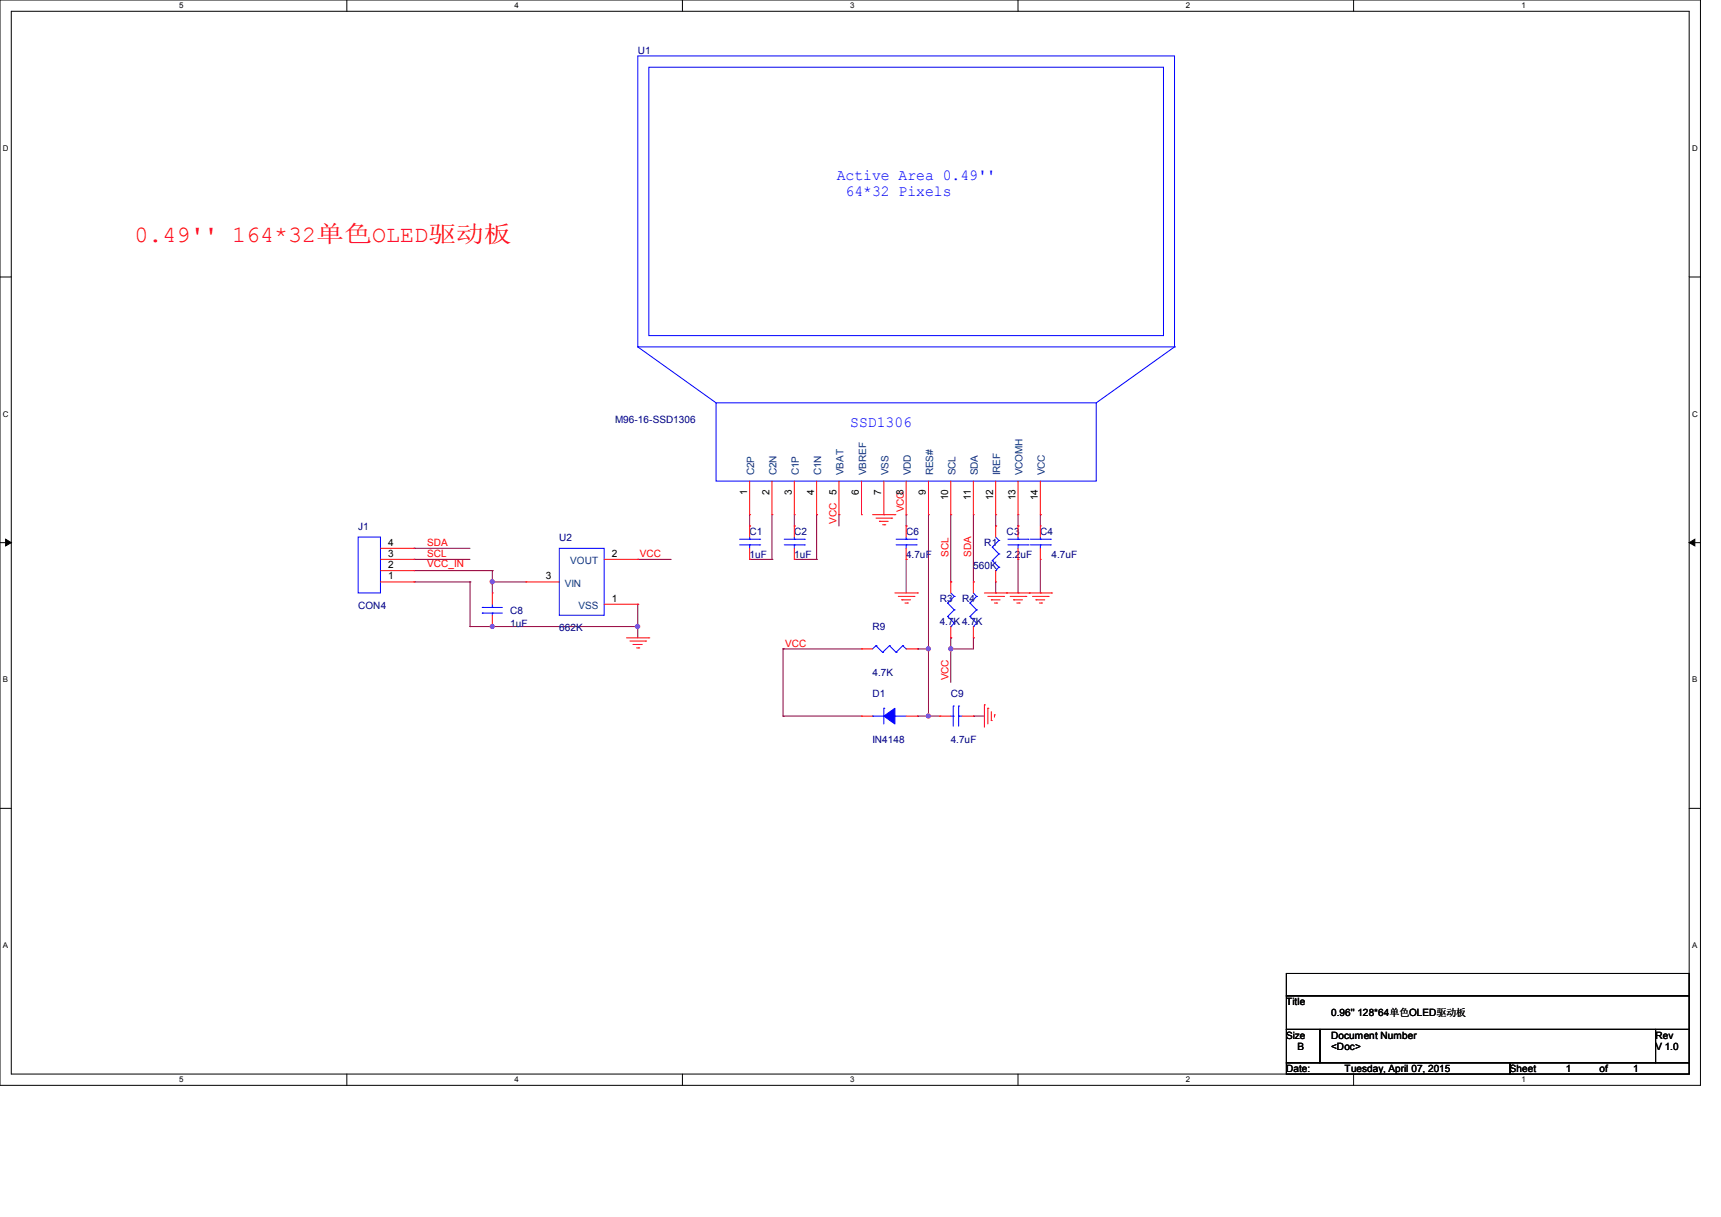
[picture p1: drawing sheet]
<svg xmlns="http://www.w3.org/2000/svg" width="297mm" height="210mm" viewBox="0 0 297 210" stroke-linecap="round" stroke-linejoin="round" font-family="sans-serif">
<path d="M0 0h293.5v187.3h-293.5zM1.9 1.9h289.6v183.4h-289.6z" fill="none" stroke="#000" stroke-width=".17"/>
<g fill="#fff">
<path d="M30.9 .2h.8v1.5h-.8z"/>
<path d="M30.9 185.5h.8v1.6h-.8z"/>
</g>
<path d="M59.9 0v1.9M59.9 185.3v2" fill="none" stroke="#000" stroke-width=".17"/>
<g fill="#fff">
<path d="M88.8 .2h.8v1.5h-.8z"/>
<path d="M88.8 185.5h.8v1.6h-.8z"/>
</g>
<path d="M117.8 0v1.9M117.8 185.3v2" fill="none" stroke="#000" stroke-width=".17"/>
<g fill="#fff">
<path d="M146.7 .2h.8v1.5h-.8z"/>
<path d="M146.7 185.5h.8v1.6h-.8z"/>
</g>
<path d="M175.7 0v1.9M175.7 185.3v2" fill="none" stroke="#000" stroke-width=".17"/>
<g fill="#fff">
<path d="M204.6 .2h.8v1.5h-.8z"/>
<path d="M204.6 185.5h.8v1.6h-.8z"/>
</g>
<path d="M233.6 0v1.9M233.6 185.3v2" fill="none" stroke="#000" stroke-width=".17"/>
<g fill="#fff">
<path d="M262.6 .2h.7v1.5h-.7z"/>
<path d="M262.6 185.5h.7v1.6h-.7z"/>
<path d="M.5 24.8h1v1.6h-1z"/>
<path d="M292 24.8h1v1.6h-1z"/>
<path d="M.5 70.7h1v1.5h-1z"/>
<path d="M292 70.7h1v1.5h-1z"/>
</g>
<path d="M0 47.8h1.9M291.5 47.8h2" fill="none" stroke="#000" stroke-width=".17"/>
<g fill="#fff">
<path d="M.5 116.5h.9v1.6h-.9z"/>
<path d="M292 116.5h.9v1.6h-.9z"/>
</g>
<path d="M0 93.6h1.9M291.5 93.6h2" fill="none" stroke="#000" stroke-width=".17"/>
<path d="M1 93l.9 .6-.9 .6zM291.5 93.6l1-.6v1.2z" fill="#000" stroke="#000" stroke-width=".17"/>
<g fill="#fff">
<path d="M.5 162.4h.9v1.5h-.9z"/>
<path d="M292 162.4h.9v1.5h-.9z"/>
</g>
<path d="M0 139.5h1.9M291.5 139.5h2M222 168h69.5v3.8h-69.5zM222 171.8h69.5v5.8h-69.5zM222 177.6h5.8v5.8h-5.8zM227.8 177.6h57.9v5.8h-57.9zM285.7 177.6h5.8v5.8h-5.8zM222 183.4h38.6v1.9h-38.6zM260.6 183.4h30.9v1.9h-30.9z" fill="none" stroke="#000" stroke-width=".17"/>
<g fill="none" stroke="#800040" stroke-width=".17">
<path d="M71.5 94.6h.1M71.5 96.5h.1M71.5 94.6h9.6M71.5 96.5h9.6M71.5 98.5h13.5M85 98.5h.1M85 98.5v3.8M110.1 96.5h.1M110.1 96.5h5.7M129.4 90.8h.1M129.4 96.5h.1M129.4 96.5h3.8"/>
<path d="M129.4 88.8v2M133.2 96.5h.1M133.2 88.8v7.7M137.1 90.8h.1M137.1 96.5h3.8M137.1 88.8v2M140.9 88.8h.1M140.9 96.5h.1M140.9 88.8v7.7M144.8 88.8h.1M144.8 88.8v2M156.4 90.8h.1"/>
<path d="M156.4 96.5h.1M156.4 88.8v2M156.4 96.5v5.8M160.2 88.8v34.8M164.1 88.8v11.6M168 88.8v11.6M171.8 90.8h.1M171.8 88.8v2M175.7 90.8h.1M175.7 88.8v2M175.7 96.5v5.8M179.5 88.8h.1"/>
<path d="M179.5 88.8v2M179.5 96.5v5.8M71.5 100.4h9.6M81.1 100.4h.1M81.1 108.1h.1M81.1 108.1h29M81.1 100.4v7.7M85 100.4h.1M85 108.1h.1M85 100.4h5.8M110.1 104.3h.1M110.1 108.1h.1"/>
<path d="M110.1 104.3v5.8M135.1 112h.1M135.1 112h13.6M135.1 112v11.6M158.3 112h.1M158.3 112h1.9M160.2 112h.1M164.1 110.1h.1M164.1 112h.1M164.1 100.4h.1M164.1 110.1v7.7M168 110.1h.1"/>
<path d="M168 100.4h.1M168 110.1v1.9h-3.9M171.8 102.3h.1M171.8 100.4v1.9M175.7 102.3h.1M179.5 102.3h.1M135.1 123.6h.1M135.1 123.6h13.6M158.3 123.6h.1M158.3 123.6h3.9M160.2 123.6h.1M168 123.6h.1"/>
<path d="M168 123.6h1.9"/>
</g>
<g fill="#f0f" stroke="#f0f" stroke-width=".17">
<circle cx="164.1" cy="112" r=".37"/>
<circle cx="84.9" cy="100.4" r=".37"/>
<circle cx="110" cy="108.1" r=".37"/>
<circle cx="84.9" cy="108.1" r=".36"/>
<circle cx="160.2" cy="123.5" r=".36"/>
<circle cx="160.2" cy="112" r=".36"/>
</g>
<g fill="none" stroke="#f00" stroke-width=".17">
<path d="M65.7 98.5h5.8M65.7 96.5h5.8M65.7 94.6h5.8M71.5 98.5h.1M71.5 96.5h.1M71.5 94.6h.1M104.3 96.5h5.8M110.1 96.5h.1M129.4 88.8h.1M129.4 90.8h.1M129.4 96.5h.1M129.4 83v5.8"/>
<path d="M129.4 90.8v1.9M129.4 94.6v1.9M133.2 88.8h.1M133.2 83v5.8M137.1 88.8h.1M137.1 90.8h.1M137.1 96.5h.1M137.1 83v5.8M137.1 90.8v1.9M137.1 94.6v1.9M140.9 88.8h.1M140.9 83v5.8"/>
<path d="M144.8 88.8h.1M144.8 83v5.8M148.7 88.8h.1M148.7 83v5.8M150.6 88.8h3.8M151.2 89.4h2.7M151.8 90h.1M151.8 90h1.5M152.3 90.6h.4M152.5 88.8h.1M152.5 83v5.8M152.7 90.6h.1"/>
<path d="M153.9 89.4h.1M154.4 88.8h.1M156.4 90.8h.1M156.4 96.5h.1M156.4 88.8h.1M156.4 83v5.8M156.4 90.8v1.9M156.4 94.6v1.9M160.2 88.8h.1M160.2 83v5.8M164.1 88.8h.1M164.1 83v5.8"/>
<path d="M168 88.8h.1M168 83v5.8M171.8 90.8h.1M171.8 88.8h.1M171.8 83v5.8M171.8 90.8v1.9M171.8 98.5v1.9M175.7 88.8h.1M175.7 90.8h.1M175.7 96.5h.1M175.7 83v5.8M175.7 90.8v1.9"/>
<path d="M175.7 94.6v1.9M179.5 88.8h.1M179.5 90.8h.1M179.5 96.5h.1M179.5 83v5.8M179.5 90.8v1.9M179.5 94.6v1.9M65.7 100.4h5.8M71.5 100.4h.1M85 108.1h.1M85 102.3h.1M85 102.3v2"/>
<path d="M85 106.2v1.9M90.8 100.4h.1M90.8 100.4h5.7M104.3 104.3h5.8M108.1 110.1h3.9M108.7 110.6h2.7M109.3 111.2h.1M109.3 111.2h1.5M109.9 111.8h.3M110.1 104.3h.1M110.2 111.8h.1M111.4 110.6h.1"/>
<path d="M112 110.1h.1M148.7 112h.1M148.7 112h1.9M154.4 102.3h3.9M155 102.9h2.7M155.6 103.5h.1M155.6 103.5h1.5M156.2 104.1h.4M156.4 112h1.9M156.6 104.1h.1M157.7 102.9h.1M158.3 102.3h.1"/>
<path d="M158.3 112h.1M164.1 100.4h.1M164.1 110.1h.1M164.1 100.4v1.9M164.1 108.1v2M168 100.4h.1M168 110.1h.1M168 100.4v1.9M168 108.1v2M169.9 102.3h11.6M170.5 102.9h2.7M171.1 103.5h.1"/>
<path d="M171.1 103.5h1.5M171.6 104.1h.4M171.8 100.4h.1M172 104.1h.1M173.2 102.9h.1M173.7 102.3h.1M174.3 102.9h2.7M174.9 103.5h.1M174.9 103.5h1.5M175.5 104.1h.4M175.9 104.1h.1M177 102.9h.1"/>
<path d="M177.6 102.3h.1M178.2 102.9h2.7M178.8 103.5h.1M178.8 103.5h1.5M179.4 104.1h.3M179.7 104.1h.1M180.9 102.9h.1M181.5 102.3h.1M148.7 123.6h.1M148.7 123.6h1.9M156.4 123.6h1.9M158.3 123.6h.1"/>
<path d="M162.2 123.6h.1M162.2 123.6h1.9M166 123.6h2M168 123.6h.1M169.9 121.6h.1M169.9 121.6v3.9M170.5 122.2h.1M170.5 122.2v2.7M171.1 124.3h.1M171.1 122.8v1.5M171.6 123.4h.1M171.6 123.4v.3"/>
</g>
<g fill="none" stroke="#00f" stroke-width=".17">
<path d="M110.1 9.7h92.6v50.2h-92.6zM112 11.6h88.8v46.3h-88.8zM110.1 59.9h.1M110.1 59.9l13.5 9.6M202.7 59.9h.1M202.7 59.9l-13.5 9.6M123.6 69.5h65.6v13.5h-65.6zM61.8 92.7h3.9v9.6h-3.9zM96.5 94.6h7.8v11.6h-7.8zM127.6 94h3.5M127.6 93h3.5M129.4 93h.1"/>
<path d="M129.4 94h.1M129.4 92.7v.3M129.4 94v.6M131.1 94h.1M131.1 93h.1M135.3 94h3.5M135.3 93h3.5M137.1 93h.1M137.1 94h.1M137.1 92.7v.3M137.1 94v.6M138.8 94h.1"/>
<path d="M138.8 93h.1M154.6 94h3.5M154.6 93h3.5M156.4 93h.1M156.4 94h.1M156.4 92.7v.3M156.4 94v.6M158.1 94h.1M158.1 93h.1M171.2 94.4h.1M171.2 96.7h.1M171.2 94.4l1.2 1.2"/>
<path d="M171.2 96.7l1.2 1.2M171.8 98.5h.1M171.8 92.7l.6 .6M172.4 93.3h.1M172.4 95.6h.1M172.4 97.9h.1M172.4 93.3l-1.2 1.1M172.4 95.6l-1.2 1.1M172.4 97.9l-.6 .6M173.9 94h3.5M173.9 93h3.5M175.7 93h.1"/>
<path d="M175.7 94h.1M175.7 92.7v.3M175.7 94v.6M177.4 94h.1M177.4 93h.1M177.8 94h3.5M177.8 93h3.5M179.5 93h.1M179.5 94h.1M179.5 92.7v.3M179.5 94v.6M181.3 94h.1"/>
<path d="M181.3 93h.1M83.2 104.8h.1M83.2 105.8h.1M83.2 104.8h3.5M83.2 105.8h3.5M85 105.8h.1M85 104.8h.1M85 104.3v.5M85 105.8v.4M151.2 111.4h.1M151.2 111.4l-.6 .6M151.2 111.4l1.1 1.2"/>
<path d="M152.3 112.6h.1M153.5 111.4h.1M153.5 111.4l-1.2 1.2M153.5 111.4l1.1 1.2M154.6 112.6h.1M155.8 111.4h.1M155.8 111.4l-1.2 1.2M155.8 111.4l.6 .6M156.4 112h.1M163.5 104.1h.1M163.5 106.4h.1M163.5 104.1l1.2 1.1"/>
<path d="M163.5 106.4l1.2 1.1M164.1 108.1h.1M164.1 102.3l.6 .6M164.7 102.9h.1M164.7 105.2h.1M164.7 107.5h.1M164.7 102.9l-1.2 1.2M164.7 105.2l-1.2 1.2M164.7 107.5l-.6 .6M167.4 104.1h.1M167.4 106.4h.1M167.4 104.1l1.1 1.1"/>
<path d="M167.4 106.4l1.1 1.1M168 108.1h.1M168 102.3l.5 .6M168.5 102.9h.1M168.5 105.2h.1M168.5 107.5h.1M168.5 102.9l-1.1 1.2M168.5 105.2l-1.1 1.2M168.5 107.5l-.5 .6M150.6 123.6h.1M150.6 123.6h1.9M152.5 122.2h.1"/>
<path d="M152.5 122.2v2.7M154.4 123.6h.1M154.4 123.6h2M164.1 123.6h.4M164.5 123.6h.1M164.5 121.8h.1M164.5 121.8v3.5M165.4 121.8h.1M165.4 123.6h.1M165.4 123.6h.6M165.4 121.8v3.5"/>
</g>
<path d="M152.5 123.6l1.9-1.4v2.7z" fill-rule="evenodd" fill="#00f" stroke="#00f" stroke-width=".17"/>
<text font-size="4" fill="#f00" x="23.2" y="41.8">0.49'' 164*32单色OLED驱动板</text>
<g font-size="2.7" fill="#00f">
<text x="144.4" y="31.1">Active Area 0.49''</text>
<text x="145.9" y="33.8">64*32 Pixels</text>
<text x="146.7" y="73.6">SSD1306</text>
</g>
<g font-size="1.7" fill="#000080">
<text x="110.1" y="9.4">U1</text>
<text x="106.2" y="73.1">M96-16-SSD1306</text>
<text x="61.8" y="91.4">J1</text>
<text x="96.5" y="93.3">U2</text>
<text x="129.4" y="92.4">C1</text>
<text x="137.1" y="92.4">C2</text>
<text x="156.4" y="92.4">C6</text>
<text x="169.9" y="94.3">R1</text>
<text x="173.7" y="92.4">C3</text>
<text x="179.5" y="92.4">C4</text>
<text x="129.4" y="96.2">1uF</text>
<text x="137.1" y="96.2">1uF</text>
<text x="156.4" y="96.2">4.7uF</text>
<text x="168" y="98.1">560K</text>
<text x="173.7" y="96.2">2.2uF</text>
<text x="181.5" y="96.2">4.7uF</text>
<text x="61.8" y="105.1">CON4</text>
<text x="88" y="105.9">C8</text>
<text x="162.2" y="103.9">R3</text>
<text x="162.2" y="107.8">4.7K 4.7K</text>
<text x="166" y="103.9">R4</text>
<text x="88" y="108.2">1uF</text>
<text x="96.5" y="109">662K</text>
<text x="150.6" y="108.8">R9</text>
<text x="150.6" y="116.7">4.7K</text>
<text x="150.6" y="120.4">D1</text>
<text x="164.1" y="120.4">C9</text>
<text x="150.6" y="128.3">IN4148</text>
<text x="164.1" y="128.3">4.7uF</text>
</g>
<g font-size="1.7" fill="#004080">
<text x="130.2" y="82" transform="rotate(-90 130.2 82)">C2P</text>
<text x="134" y="82" transform="rotate(-90 134 82)">C2N</text>
<text x="137.9" y="82" transform="rotate(-90 137.9 82)">C1P</text>
<text x="141.7" y="82" transform="rotate(-90 141.7 82)">C1N</text>
<text x="145.6" y="82" transform="rotate(-90 145.6 82)">VBAT</text>
<text x="149.5" y="82" transform="rotate(-90 149.5 82)">VBREF</text>
<text x="153.3" y="82" transform="rotate(-90 153.3 82)">VSS</text>
<text x="157.2" y="82" transform="rotate(-90 157.2 82)">VDD</text>
<text x="161" y="82" transform="rotate(-90 161 82)">RES#</text>
<text x="164.9" y="82" transform="rotate(-90 164.9 82)">SCL</text>
<text x="168.8" y="82" transform="rotate(-90 168.8 82)">SDA</text>
<text x="172.6" y="82" transform="rotate(-90 172.6 82)">IREF</text>
<text x="176.5" y="82" transform="rotate(-90 176.5 82)">VCOMH</text>
<text x="180.3" y="82" transform="rotate(-90 180.3 82)">VCC</text>
<text x="97.5" y="101.2">VIN</text>
<text x="98.4" y="97.3">VOUT</text>
<text x="99.9" y="105.1">VSS</text>
</g>
<g font-size="1.7">
<text x="128.9" y="85.3" transform="rotate(-90 128.9 85.3)">1</text>
<text x="132.8" y="85.3" transform="rotate(-90 132.8 85.3)">2</text>
<text x="136.6" y="85.3" transform="rotate(-90 136.6 85.3)">3</text>
<text x="140.5" y="85.3" transform="rotate(-90 140.5 85.3)">4</text>
<text x="144.3" y="85.3" transform="rotate(-90 144.3 85.3)">5</text>
<text x="148.2" y="85.3" transform="rotate(-90 148.2 85.3)">6</text>
<text x="152.1" y="85.3" transform="rotate(-90 152.1 85.3)">7</text>
<text x="159.8" y="85.3" transform="rotate(-90 159.8 85.3)">9</text>
<text x="163.6" y="86.3" transform="rotate(-90 163.6 86.3)">10</text>
<text x="167.5" y="86.3" transform="rotate(-90 167.5 86.3)">11</text>
<text x="171.4" y="86.3" transform="rotate(-90 171.4 86.3)">12</text>
<text x="175.2" y="86.3" transform="rotate(-90 175.2 86.3)">13</text>
<text x="179.1" y="86.3" transform="rotate(-90 179.1 86.3)">14</text>
<text x="67" y="94.2">4</text>
<text x="67" y="100">1</text>
<text x="67" y="98">2</text>
<text x="67" y="96.1">3</text>
<text x="94.2" y="100">3</text>
<text x="105.6" y="96.1">2</text>
<text x="105.6" y="103.8">1</text>
<text x="222" y="173.4">Title</text>
<text x="222" y="179.2">Size</text>
<text x="229.7" y="179.2">Document Number</text>
<text x="229.7" y="175.3">0.96'' 128*64单色OLED驱动板</text>
<text x="285.7" y="179.2">Rev</text>
<text x="222" y="185">Date:</text>
<text x="223.9" y="181.1">B</text>
<text x="229.7" y="181.1">&lt;Doc&gt;</text>
<text x="232.1" y="185">Tuesday, April 07, 2015</text>
<text x="260.6" y="185">Sheet</text>
<text x="270.2" y="185">1</text>
<text x="276" y="185">of</text>
<text x="281.8" y="185">1</text>
<text x="285.7" y="181.1">V 1.0</text>
</g>
<g font-size="1.7" fill="#f00">
<text x="156" y="88.4" transform="rotate(-90 156 88.4)">VCC8</text>
<text x="73.7" y="94.2">SDA</text>
<text x="144.4" y="90.4" transform="rotate(-90 144.4 90.4)">VCC</text>
<text x="73.7" y="96.1">SCL</text>
<text x="73.7" y="97.9">VCC_IN</text>
<text x="110.4" y="96.1">VCC</text>
<text x="163.7" y="96.1" transform="rotate(-90 163.7 96.1)">SCL</text>
<text x="167.6" y="96.1" transform="rotate(-90 167.6 96.1)">SDA</text>
<text x="135.5" y="111.6">VCC</text>
<text x="163.7" y="117.4" transform="rotate(-90 163.7 117.4)">VCC</text>
</g>
<g font-size="1.4">
<text x="30.9" y="1.4">5</text>
<text x="88.8" y="1.4">4</text>
<text x="146.7" y="1.4">3</text>
<text x="204.6" y="1.4">2</text>
<text x="262.6" y="1.4">1</text>
<text x=".5" y="26.1">D</text>
<text x="292" y="26.1">D</text>
<text x=".5" y="71.9">C</text>
<text x="292" y="71.9">C</text>
<text x=".5" y="117.8">B</text>
<text x="292" y="117.8">B</text>
<text x=".5" y="163.6">A</text>
<text x="292" y="163.6">A</text>
<text x="30.9" y="186.8">5</text>
<text x="88.8" y="186.8">4</text>
<text x="146.7" y="186.8">3</text>
<text x="204.6" y="186.8">2</text>
<text x="262.6" y="186.8">1</text>
</g>
</svg>
